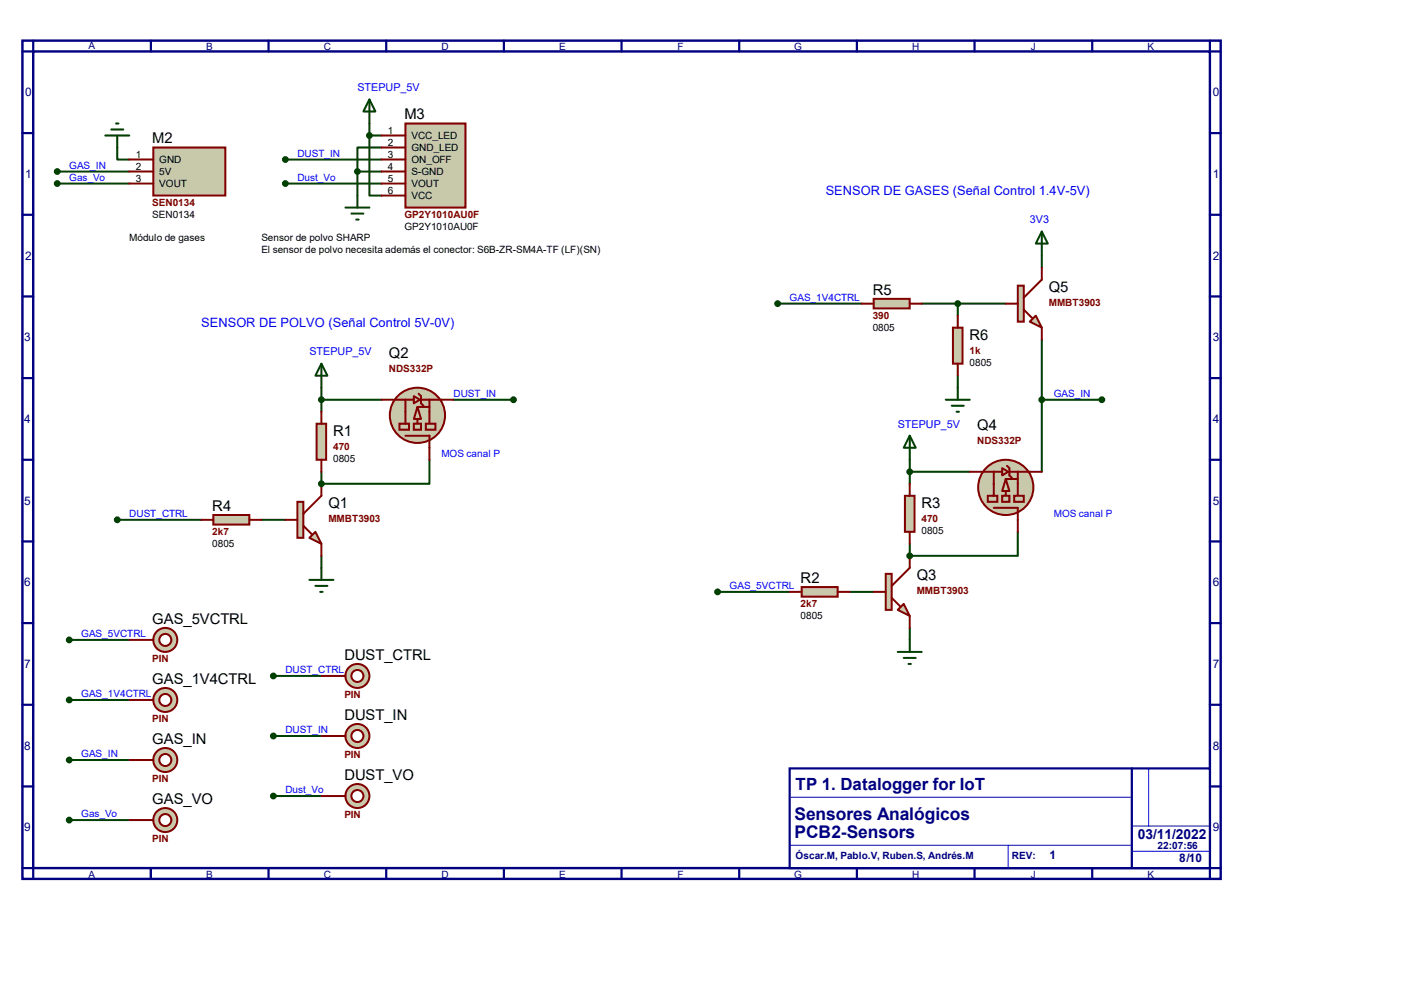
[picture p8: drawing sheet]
<svg xmlns="http://www.w3.org/2000/svg" width="297mm" height="210mm" viewBox="0 0 297 210" stroke-linecap="round" stroke-linejoin="round" font-family="sans-serif">
<path d="M4.7 8.6h253.5v177.3h-253.5zM7 10.9h248.9v172.7h-248.9z" fill="none" stroke="#000080" stroke-width=".51"/>
<path d="M7 8.6v2.3h-2.3M31.9 8.6v2.3" fill="none" stroke="#000080" stroke-width=".47"/>
<path d="M167 162.5h88.9v21.1h-88.9z" fill="#fff" stroke="#000080" stroke-width=".47"/>
<g fill="none" stroke="#000080" stroke-width=".47">
<path d="M56.8 8.6v2.3M81.7 8.6v2.3M106.6 8.6v2.3M131.5 8.6v2.3M156.4 8.6v2.3M181.3 8.6v2.3M206.2 8.6v2.3M231.1 8.6v2.3M255.9 8.6v2.3h2.3M4.7 28.2h2.3M255.9 28.2h2.3M4.7 45.4h2.3"/>
<path d="M255.9 45.4h2.3M4.7 62.7h2.3M4.7 80h2.3M255.9 62.7h2.3M255.9 80h2.3M4.7 97.2h2.3M255.9 97.2h2.3M4.7 114.5h2.3M255.9 114.5h2.3M4.7 131.8h2.3M255.9 131.8h2.3M4.7 149.1h2.3"/>
<path d="M255.9 149.1h2.3M4.7 166.3h2.3M239.4 162.5v21.1M255.9 166.3h2.3M4.7 183.6h2.3v2.3M31.9 183.6v2.3M56.8 183.6v2.3M81.7 183.6v2.3M106.6 183.6v2.3M131.5 183.6v2.3M156.4 183.6v2.3M181.3 183.6v2.3"/>
<path d="M206.2 183.6v2.3M231.1 183.6v2.3M258.2 183.6h-2.3v2.3"/>
</g>
<path d="M167 178.8h72.4M167.3 168.6h71.9M213.3 178.8v4.8M239.4 174.7h16.3M243 162.5v12.2M239.4 180h16.5" fill="none" stroke="#0000c0" stroke-width=".21"/>
<path d="M68 99.8v2.5M55.3 109.9h5.1M68 117.6v2.5" fill="none" stroke="#004000" stroke-width=".42"/>
<circle cx="68" cy="102.3" r=".21" fill="#004000"/>
<g fill="none" stroke="#004000" stroke-width=".42">
<path d="M24.8 31.2v2.5h2.5M60.4 33.7h20.3M60.4 38.8h20.3M75.6 36.3v5.1M75.6 36.3h5.1M78.1 28.7v12.7h2.6M78.1 28.7h2.6M78.1 26.1v2.6M80.7 31.2h-5.1v5.1M68 82v5.1M68 84.5h12.7M90.8 97.2v5.1h-22.8"/>
<path d="M192.4 115v2.6M179.7 125.2h5.1M192.4 132.8v2.5"/>
</g>
<circle cx="192.4" cy="117.6" r=".21" fill="#004000"/>
<g fill="none" stroke="#004000" stroke-width=".42">
<path d="M12.1 36.3h15.2M12.1 38.8h15.2M220.4 54.1v2.5M164.5 64.2h17.8M195 64.2h17.8M202.6 64.2v2.6M202.6 79.5v2.5M220.4 71.8v28M95.9 84.5h12.7M192.4 97.2v5.1M192.4 99.8h12.7M220.4 84.5h12.7"/>
<path d="M24.8 109.9h17.8M215.3 112.5v5.1h-22.9M14.6 135.3h12.7M151.8 125.2h15.2M14.6 148h12.7M57.8 155.7h10.2M57.8 143h10.2M14.6 160.7h12.7M14.6 173.4h12.7M57.8 168.4h10.2"/>
</g>
<g fill="#c8c8aa" stroke="#800000" stroke-width=".42">
<path d="M66.7 112.5l1.3 2.5-2.6-1.3z"/>
<path d="M62.9 106.1h1.3v7.6h-1.3z"/>
</g>
<path d="M60.4 109.9h2.5M64.2 111.2l1.8 1.8M68 102.3v2.6l-3.8 3.8M68 115v2.6" fill="none" stroke="#800000" stroke-width=".42"/>
<g fill="#c8c8aa" stroke="#800000" stroke-width=".42">
<path d="M88.3 86.1l.8 2.5h-1.6z"/>
<path d="M84.5 89.6h2v1.3h-2z"/>
<circle cx="88.3" cy="87.8" r="5.8"/>
</g>
<path d="M85.8 92.2h5v2.5M85.8 84.5v5.1M88.3 88.6v1M88.3 86.1h2.5M90.8 84.5v5.1" fill="none" stroke="#800000" stroke-width=".42"/>
<path d="M87.5 83.8l1.3 .7-1.3 .8z" fill="#c8c8aa" stroke="#800000" stroke-width=".42"/>
<path d="M83.5 84.5h4M88.6 83.3l.5 .5v1.5l.5 .5M89.1 84.5h4.3" fill="none" stroke="#800000" stroke-width=".42"/>
<g fill="#c8c8aa" stroke="#800000" stroke-width=".42">
<path d="M87.5 89.6h1.6v1.3h-1.6z"/>
<path d="M90.1 89.6h2v1.3h-2z"/>
</g>
<path d="M80.7 84.5h2.5M90.8 94.7v2.5M93.4 84.5h2.5" fill="none" stroke="#800000" stroke-width=".42"/>
<path d="M68 76.9l1.3 2.6h-2.6zM68 76.9v5.1" fill="none" stroke="#004000" stroke-width=".42"/>
<path d="M45.1 108.9h7.6v2.1h-7.6z" fill="#c8c8aa" stroke="#800000" stroke-width=".42"/>
<path d="M42.6 109.9h2.5M52.7 109.9h2.6" fill="none" stroke="#800000" stroke-width=".42"/>
<path d="M67 89.6h2v7.6h-2z" fill="#c8c8aa" stroke="#800000" stroke-width=".42"/>
<path d="M68 87.1v2.5M68 97.2v2.6" fill="none" stroke="#800000" stroke-width=".42"/>
<path d="M65.4 122.6h5.1M66.7 123.9h2.6M67.7 125.2h.5M68 120.1v2.5" fill="none" stroke="#004000" stroke-width=".42"/>
<g fill="#004000" stroke="#004000" stroke-width=".42">
<circle cx="68" cy="102.3" r=".51"/>
<circle cx="68" cy="84.5" r=".51"/>
</g>
<path d="M32.4 31.2h15.3v10.2h-15.3z" fill="#c8c8aa" stroke="#800000" stroke-width=".42"/>
<path d="M27.3 33.7h5.1M27.3 36.3h5.1M27.3 38.8h5.1" fill="none" stroke="#800000" stroke-width=".42"/>
<path d="M85.8 26.1h12.7v17.8h-12.7z" fill="#c8c8aa" stroke="#800000" stroke-width=".42"/>
<path d="M80.7 28.7h5.1M80.7 31.2h5.1M80.7 33.7h5.1M80.7 36.3h5.1M80.7 38.8h5.1M80.7 41.4h5.1" fill="none" stroke="#800000" stroke-width=".42"/>
<path d="M22.3 28.7h5M23.5 27.4h2.6M24.6 26.1h.5M24.8 28.7v2.5M78.1 21l1.3 2.6h-2.5zM78.1 21v5.1M73.1 43.9h5M74.3 45.2h2.6M75.4 46.4h.5M75.6 41.4v2.5" fill="none" stroke="#004000" stroke-width=".42"/>
<g fill="#004000" stroke="#004000" stroke-width=".42">
<circle cx="75.6" cy="36.3" r=".51"/>
<circle cx="78.1" cy="28.7" r=".51"/>
<circle cx="60.4" cy="33.7" r=".51"/>
<circle cx="60.4" cy="38.8" r=".51"/>
</g>
<g fill="#c8c8aa" stroke="#800000" stroke-width=".42">
<path d="M189.9 129l1.3-1.3 1.2 2.6z"/>
<path d="M187.4 121.4h1.2v7.6h-1.2z"/>
</g>
<path d="M192.4 117.6v2.5l-3.8 3.8M184.8 125.2h2.6M188.6 126.4l1.8 1.8M192.4 130.3v2.5" fill="none" stroke="#800000" stroke-width=".42"/>
<g fill="#c8c8aa" stroke="#800000" stroke-width=".42">
<path d="M212.8 101.3l.7 2.5h-1.5z"/>
<path d="M209 104.9h2v1.2h-2z"/>
<circle cx="212.8" cy="103.1" r="5.8"/>
</g>
<path d="M210.2 99.8v5.1M215.3 99.8v5.1M210.2 107.4h5.1v2.5M212.8 103.8v1.1M212.8 101.3h2.5" fill="none" stroke="#800000" stroke-width=".42"/>
<path d="M212 99l1.3 .8-1.3 .7z" fill="#c8c8aa" stroke="#800000" stroke-width=".42"/>
<path d="M207.9 99.8h4.1M213 98.5l.5 .5v1.5l.5 .5M213.5 99.8h4.3" fill="none" stroke="#800000" stroke-width=".42"/>
<g fill="#c8c8aa" stroke="#800000" stroke-width=".42">
<path d="M212 104.9h1.5v1.2h-1.5z"/>
<path d="M214.5 104.9h2.1v1.2h-2.1z"/>
</g>
<path d="M205.1 99.8h2.6M217.8 99.8h2.6M215.3 109.9v2.6" fill="none" stroke="#800000" stroke-width=".42"/>
<path d="M192.4 92.2l1.3 2.5h-2.5zM192.4 92.2v5" fill="none" stroke="#004000" stroke-width=".42"/>
<path d="M169.6 124.2h7.6v2h-7.6z" fill="#c8c8aa" stroke="#800000" stroke-width=".42"/>
<path d="M167 125.2h2.6M177.2 125.2h2.5" fill="none" stroke="#800000" stroke-width=".42"/>
<path d="M191.4 104.9h2.1v7.6h-2.1z" fill="#c8c8aa" stroke="#800000" stroke-width=".42"/>
<path d="M192.4 102.3v2.6M192.4 112.5v2.5" fill="none" stroke="#800000" stroke-width=".42"/>
<path d="M189.9 137.9h5.1M191.2 139.1h2.5M192.4 135.3v2.6M192.2 140.4h.5" fill="none" stroke="#004000" stroke-width=".42"/>
<g fill="#004000" stroke="#004000" stroke-width=".42">
<circle cx="192.4" cy="117.6" r=".51"/>
<circle cx="192.4" cy="99.8" r=".51"/>
</g>
<g fill="#c8c8aa" stroke="#800000" stroke-width=".42">
<path d="M219.1 66.8l1.3 2.5-2.6-1.3z"/>
<path d="M215.3 60.4h1.3v7.6h-1.3z"/>
</g>
<path d="M220.4 56.6v2.5l-3.8 3.8M212.8 64.2h2.5M216.6 65.5l1.8 1.8M220.4 69.3v2.5" fill="none" stroke="#800000" stroke-width=".42"/>
<path d="M184.8 63.2h7.6v2h-7.6z" fill="#c8c8aa" stroke="#800000" stroke-width=".42"/>
<path d="M182.3 64.2h2.5M192.4 64.2h2.6" fill="none" stroke="#800000" stroke-width=".42"/>
<path d="M201.6 69.3h2v7.6h-2z" fill="#c8c8aa" stroke="#800000" stroke-width=".42"/>
<path d="M202.6 66.8v2.5M202.6 76.9v2.6" fill="none" stroke="#800000" stroke-width=".42"/>
<g fill="#004000" stroke="#004000" stroke-width=".42">
<circle cx="202.6" cy="64.2" r=".51"/>
<circle cx="220.4" cy="84.5" r=".51"/>
<circle cx="233.1" cy="84.5" r=".51"/>
<circle cx="108.6" cy="84.5" r=".51"/>
<circle cx="24.8" cy="109.9" r=".51"/>
<circle cx="12.1" cy="36.3" r=".51"/>
<circle cx="12.1" cy="38.8" r=".51"/>
<circle cx="164.5" cy="64.2" r=".51"/>
<circle cx="151.8" cy="125.2" r=".51"/>
</g>
<path d="M220.4 49l1.3 2.5h-2.6zM220.4 49v5.1M200.1 84.5h5M201.3 85.8h2.6M202.4 87.1h.5M202.6 82v2.5" fill="none" stroke="#004000" stroke-width=".42"/>
<circle cx="75.6" cy="155.7" r="2.54" fill="#c8c8aa" stroke="#800000" stroke-width=".42"/>
<circle cx="75.6" cy="155.7" r="1.27" fill="#fff" stroke="#800000" stroke-width=".42"/>
<path d="M68 155.7h5.1" fill="none" stroke="#800000" stroke-width=".42"/>
<circle cx="57.8" cy="155.7" r=".51" fill="#004000" stroke="#004000" stroke-width=".42"/>
<circle cx="35" cy="160.7" r="2.54" fill="#c8c8aa" stroke="#800000" stroke-width=".42"/>
<circle cx="35" cy="160.7" r="1.27" fill="#fff" stroke="#800000" stroke-width=".42"/>
<path d="M27.3 160.7h5.1" fill="none" stroke="#800000" stroke-width=".42"/>
<circle cx="14.6" cy="160.7" r=".51" fill="#004000" stroke="#004000" stroke-width=".42"/>
<circle cx="75.6" cy="143" r="2.54" fill="#c8c8aa" stroke="#800000" stroke-width=".42"/>
<circle cx="75.6" cy="143" r="1.27" fill="#fff" stroke="#800000" stroke-width=".42"/>
<path d="M68 143h5.1" fill="none" stroke="#800000" stroke-width=".42"/>
<circle cx="57.8" cy="143" r=".51" fill="#004000" stroke="#004000" stroke-width=".42"/>
<circle cx="35" cy="135.3" r="2.54" fill="#c8c8aa" stroke="#800000" stroke-width=".42"/>
<circle cx="35" cy="135.3" r="1.27" fill="#fff" stroke="#800000" stroke-width=".42"/>
<path d="M27.3 135.3h5.1" fill="none" stroke="#800000" stroke-width=".42"/>
<circle cx="14.6" cy="135.3" r=".51" fill="#004000" stroke="#004000" stroke-width=".42"/>
<circle cx="35" cy="148" r="2.54" fill="#c8c8aa" stroke="#800000" stroke-width=".42"/>
<circle cx="35" cy="148" r="1.27" fill="#fff" stroke="#800000" stroke-width=".42"/>
<path d="M27.3 148h5.1" fill="none" stroke="#800000" stroke-width=".42"/>
<circle cx="14.6" cy="148" r=".51" fill="#004000" stroke="#004000" stroke-width=".42"/>
<circle cx="75.6" cy="168.4" r="2.54" fill="#c8c8aa" stroke="#800000" stroke-width=".42"/>
<circle cx="75.6" cy="168.4" r="1.27" fill="#fff" stroke="#800000" stroke-width=".42"/>
<path d="M68 168.4h5.1" fill="none" stroke="#800000" stroke-width=".42"/>
<circle cx="57.8" cy="168.4" r=".51" fill="#004000" stroke="#004000" stroke-width=".42"/>
<circle cx="35" cy="173.4" r="2.54" fill="#c8c8aa" stroke="#800000" stroke-width=".42"/>
<circle cx="35" cy="173.4" r="1.27" fill="#fff" stroke="#800000" stroke-width=".42"/>
<path d="M27.3 173.4h5.1" fill="none" stroke="#800000" stroke-width=".42"/>
<circle cx="14.6" cy="173.4" r=".51" fill="#004000" stroke="#004000" stroke-width=".42"/>
<g font-size="3.7" fill="#000080">
<text x="168.1" y="173.5">Sensores Analógicos</text>
<text x="168.1" y="177.3">PCB2-Sensors</text>
</g>
<text font-size="3.6" fill="#000080" x="168.3" y="167.1">TP 1. Datalogger for IoT</text>
<g font-size="3.1">
<text x="85.6" y="25.2">M3</text>
<text x="32.2" y="30.3">M2</text>
<text x="184.6" y="62.3">R5</text>
<text x="221.9" y="61.8">Q5</text>
<text x="205.1" y="71.9">R6</text>
<text x="82.3" y="75.7">Q2</text>
<text x="70.5" y="92.2">R1</text>
<text x="206.7" y="91">Q4</text>
<text x="69.5" y="107.5">Q1</text>
<text x="194.9" y="107.5">R3</text>
<text x="44.9" y="108">R4</text>
<text x="169.4" y="123.3">R2</text>
<text x="193.9" y="122.7">Q3</text>
<text x="32.2" y="131.9">GAS_5VCTRL</text>
<text x="72.9" y="139.5">DUST_CTRL</text>
<text x="32.2" y="144.6">GAS_1V4CTRL</text>
<text x="72.9" y="152.2">DUST_IN</text>
<text x="32.2" y="157.3">GAS_IN</text>
<text x="72.9" y="164.9">DUST_VO</text>
<text x="32.2" y="170">GAS_VO</text>
</g>
<text font-size="2.9" fill="#000080" x="240.7" y="177.5">03/11/2022</text>
<g font-size="2.7" fill="#00f">
<text x="174.7" y="41.3">SENSOR DE GASES (Señal Control 1.4V-5V)</text>
<text x="42.6" y="69.2">SENSOR DE POLVO (Señal Control 5V-0V)</text>
</g>
<g font-size="2.5" fill="#000080">
<text x="5.3" y="20.4">0</text>
<text x="256.5" y="20.4">0</text>
<text x="5.3" y="37.7">1</text>
<text x="256.5" y="37.7">1</text>
<text x="5.3" y="54.9">2</text>
<text x="256.5" y="54.9">2</text>
<text x="5.1" y="72.2">3</text>
<text x="256.5" y="72.2">3</text>
<text x="5.1" y="89.5">4</text>
<text x="256.5" y="89.5">4</text>
<text x="5.1" y="106.8">5</text>
<text x="256.5" y="106.8">5</text>
<text x="5.1" y="124">6</text>
<text x="256.5" y="124">6</text>
<text x="5.1" y="141.3">7</text>
<text x="256.5" y="141.3">7</text>
<text x="5.1" y="158.6">8</text>
<text x="256.5" y="158.6">8</text>
<text x="5.1" y="175.9">9</text>
<text x="256.5" y="175.9">9</text>
<text x="222" y="181.7">1</text>
<text x="249.4" y="182.2">8/10</text>
</g>
<g font-size="2.3" fill="#00f">
<text x="75.6" y="19.3">STEPUP_5V</text>
<text x="217.8" y="47.2">3V3</text>
<text x="65.4" y="75.2">STEPUP_5V</text>
<text x="189.9" y="90.4">STEPUP_5V</text>
</g>
<g font-size="2.1" fill="#000080">
<text x="18.8" y="10.4">A</text>
<text x="43.6" y="10.6">B</text>
<text x="68.5" y="10.6">C</text>
<text x="93.4" y="10.6">D</text>
<text x="118.3" y="10.6">E</text>
<text x="143.3" y="10.6">F</text>
<text x="168" y="10.6">G</text>
<text x="192.9" y="10.6">H</text>
<text x="218.1" y="10.6">J</text>
<text x="242.8" y="10.6">K</text>
<text x="244.9" y="179.6">22:07:56</text>
<text x="18.8" y="185.6">A</text>
<text x="43.6" y="185.6">B</text>
<text x="68.5" y="185.6">C</text>
<text x="93.4" y="185.6">D</text>
<text x="118.3" y="185.6">E</text>
<text x="143.3" y="185.6">F</text>
<text x="168" y="185.6">G</text>
<text x="168.3" y="181.7">Óscar.M, Pablo.V, Ruben.S, Andrés.M</text>
<text x="192.9" y="185.6">H</text>
<text x="214.1" y="181.6">REV:</text>
<text x="218.1" y="185.6">J</text>
<text x="242.8" y="185.6">K</text>
</g>
<g font-size="2.1">
<text x="82" y="28.3">1</text>
<text x="87" y="29.4">VCC_LED</text>
<text x="28.7" y="33.4">1</text>
<text x="28.7" y="35.9">2</text>
<text x="33.7" y="34.5">GND</text>
<text x="82" y="30.8">2</text>
<text x="82" y="33.4">3</text>
<text x="82" y="35.9">4</text>
<text x="87" y="32">GND_LED</text>
<text x="87" y="34.5">ON_OFF</text>
<text x="28.7" y="38.4">3</text>
<text x="33.7" y="37">5V</text>
<text x="33.7" y="39.6">VOUT</text>
<text x="82" y="38.4">5</text>
<text x="82" y="41">6</text>
<text x="87" y="37">S-GND</text>
<text x="87" y="39.6">VOUT</text>
<text x="32.2" y="46.1">SEN0134</text>
<text x="87" y="42.1">VCC</text>
<text x="27.3" y="50.9">Módulo de gases</text>
<text x="55.3" y="50.9">Sensor de polvo SHARP</text>
<text x="55.3" y="53.5">El sensor de polvo necesita además el conector: S6B-ZR-SM4A-TF (LF)(SN)</text>
<text x="85.6" y="48.6">GP2Y1010AU0F</text>
<text x="184.6" y="69.9">0805</text>
<text x="205.1" y="77.4">0805</text>
<text x="70.5" y="97.7">0805</text>
<text x="194.9" y="112.9">0805</text>
<text x="44.9" y="115.7">0805</text>
<text x="169.4" y="130.9">0805</text>
</g>
<g font-size="2.1" fill="#00f">
<text x="14.6" y="35.7">GAS_IN</text>
<text x="62.9" y="33.1">DUST_IN</text>
<text x="14.6" y="38.2">Gas_Vo</text>
<text x="62.9" y="38.2">Dust_Vo</text>
<text x="167" y="63.6">GAS_1V4CTRL</text>
<text x="95.9" y="83.9">DUST_IN</text>
<text x="222.9" y="83.9">GAS_IN</text>
<text x="93.4" y="96.6">MOS canal P</text>
<text x="27.3" y="109.3">DUST_CTRL</text>
<text x="222.9" y="109.3">MOS canal P</text>
<text x="154.3" y="124.6">GAS_5VCTRL</text>
<text x="17.2" y="134.7">GAS_5VCTRL</text>
<text x="60.4" y="142.4">DUST_CTRL</text>
<text x="17.2" y="147.4">GAS_1V4CTRL</text>
<text x="60.4" y="155.1">DUST_IN</text>
<text x="17.2" y="160.1">GAS_IN</text>
<text x="60.4" y="167.8">Dust_Vo</text>
<text x="17.2" y="172.8">Gas_Vo</text>
</g>
<g font-size="2.1" fill="#800000">
<text x="32.2" y="43.6">SEN0134</text>
<text x="85.6" y="46.1">GP2Y1010AU0F</text>
<text x="221.9" y="64.7">MMBT3903</text>
<text x="184.6" y="67.4">390</text>
<text x="205.1" y="74.9">1k</text>
<text x="82.3" y="78.7">NDS332P</text>
<text x="70.5" y="95.2">470</text>
<text x="206.7" y="93.9">NDS332P</text>
<text x="44.9" y="113.2">2k7</text>
<text x="69.5" y="110.4">MMBT3903</text>
<text x="194.9" y="110.4">470</text>
<text x="193.9" y="125.7">MMBT3903</text>
<text x="169.4" y="128.4">2k7</text>
<text x="32.2" y="140.1">PIN</text>
<text x="72.9" y="147.7">PIN</text>
<text x="32.2" y="152.8">PIN</text>
<text x="72.9" y="160.4">PIN</text>
<text x="32.2" y="165.5">PIN</text>
<text x="72.9" y="173.1">PIN</text>
<text x="32.2" y="178.2">PIN</text>
</g>
</svg>
